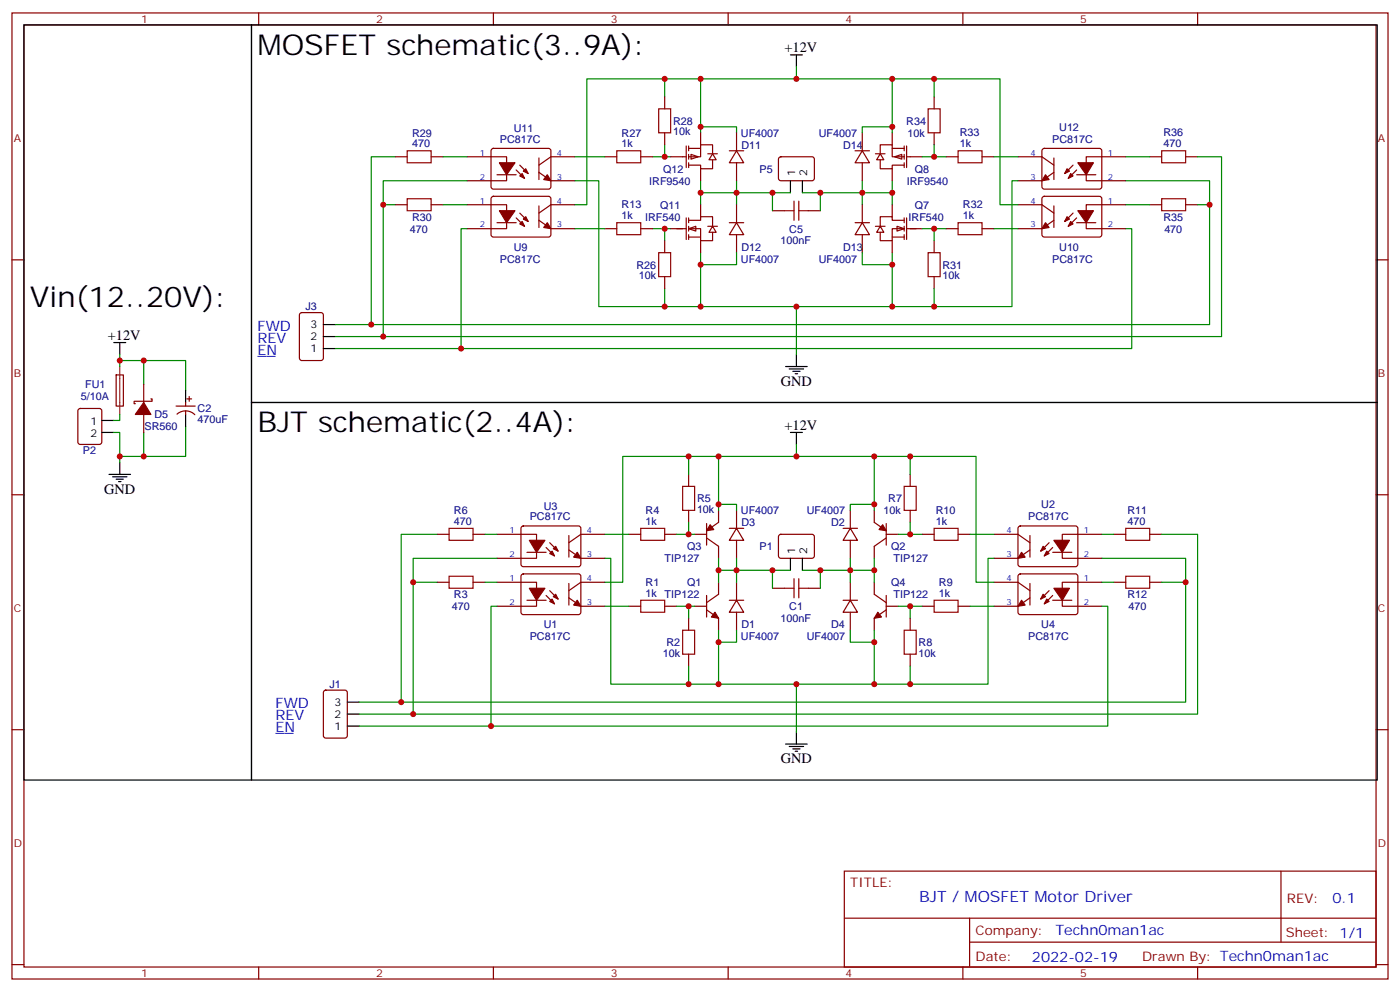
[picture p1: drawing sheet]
<svg xmlns="http://www.w3.org/2000/svg" width="412mm" height="292mm" viewBox="0 0 412 292" stroke-linecap="round" stroke-linejoin="round" font-family="sans-serif">
<g fill="none" stroke="#870000" stroke-width=".35">
<path d="M3.5 3.8h405.4v284.3h-405.4zM7.1 7.3h398.2v277.3h-398.2zM76.2 3.8v3.5M145.3 3.8v3.5M214.5 3.8v3.5M283.6 3.8v3.5M352.8 3.8v3.5M3.5 76.5h3.6M405.3 76.5h3.6M34.2 110.4h2.1v9.1h-2.1zM42.3 113.2v5.3M44.4 117.4h.4v.7h-5.3v.7h.4"/>
<path d="M51.9 119.5h5.6M54.7 118.5v1M55 117.4h1.4M55.7 116.7v1.4M23.2 120.4l.4-.2h5.7l.6 .5 .1 9.4-.5 .7h-5.9l-.6-.5-.1-9.4zM42.3 122v5.3M52.1 121.9a3.8 3.8 0 0 1 5.3 .2M54.7 120.9v1.1M202.8 139.6v3.6M268.1 139.6v3.6M3.5 145.6h3.6M128.8 157.3h3.5"/>
<path d="M139.3 157.3h3.6M146.4 157.3h11.6v7h-11.6M153.7 155l.5-.2 16.5 .1 .4 .6-.1 10.9-.6 .4-16.5-.1-.4-.6v-10.6zM161.9 159.7l2.5 2.5M167.6 157.6v6.4M178.2 157.3h-7.1l-3.5 2.4M185.2 157.3h3.5M195.8 157.3h3.5M202.8 150.2v3.5M204.6 157.3h3.5M208.1 158.3l3.6 2.5v3.5M208.1 154.1v6.3"/>
<path d="M211.7 150.2v3.5l-3.6 2.5M214.8 155.5h4.3M217 155.5l2.1 3.5h-4.3zM217 150.2v5.3M217 159v5.3M229.5 157.5l.5-.2h9.5l.4 .7-.1 5.9-.6 .4h-9.5l-.4-.7v-5.6zM248.4 155.5h4.2M250.5 155.5l2.1 3.5h-4.2zM250.5 150.2v5.3M250.5 159v5.3M257.5 150.2v3.5l3.6 2.5M261.1 157.3h3.5"/>
<path d="M261.1 154.1v6.3M261.1 158.3l-3.6 2.5v3.5M268.1 150.2v3.5M271.6 157.3h3.6M282.2 157.3h3.6M292.8 157.3h7.1l3.5 2.4M300.1 155l.5-.2 16.5 .1 .4 .6-.1 10.9-.6 .4-16.5-.1-.4-.6v-10.6zM303.4 157.6v6.4M309 159.7l-2.4 2.5M324.6 157.3h-11.7v7h11.7M328.1 157.3h3.5M338.7 157.3h3.5"/>
<path d="M405.3 145.6h3.6M128.8 171.4h3.5M139.3 171.4h3.6M146.4 171.4h11.6v7h-11.6M153.7 169.1l.5-.2 16.5 .1 .4 .6-.1 10.9-.6 .4-16.5-.1-.4-.6v-10.6zM155.2 176.7h5.7M155.2 162.6h5.7M160.9 175.3l2.4 2.4M160.9 161.1l2.4 2.5M161.9 173.8l2.5 2.5M167.6 176l3.5 2.4h7.1M167.6 171.7v6.4"/>
<path d="M167.6 161.9l3.5 2.4h7.1M178.2 171.4h-7.1l-3.5 2.4M185.2 178.4h3.5M195.8 178.4h3.5M204.6 178.4h3.5M208.1 179.5l3.6 2.5v3.5M208.1 175.3v6.3M211.7 171.4v3.5l-3.6 2.5M214.8 176.7h4.3M217 176.7l2.1 3.5h-4.3zM217 171.4v5.3M227.5 173.1h3.6"/>
<path d="M238.1 173.1h3.6M248.4 176.7h4.2M250.5 176.7l2.1 3.5h-4.2zM250.5 171.4v5.3M257.5 171.4v3.5l3.6 2.5M261.1 178.4h3.5M261.1 175.3v6.3M261.1 179.5l-3.6 2.5v3.5M271.6 178.4h3.6M282.2 178.4h3.6M292.8 171.4h7.1l3.5 2.4M300.1 169.1l.5-.2 16.5 .1 .4 .6-.1 10.9-.6 .4-16.5-.1-.4-.6v-10.6z"/>
<path d="M303.4 176l-3.5 2.4h-7.1M303.4 171.7v6.4M303.4 161.9l-3.5 2.4h-7.1M309 173.8l-2.4 2.5M310.1 176.7h5.6M310.1 175.3l-2.5 2.4M310.1 162.6h5.6M310.1 161.1l-2.5 2.5M324.6 171.4h-11.7v7h11.7M328.1 171.4h3.5M338.7 171.4h3.5M202.8 182v3.5"/>
<path d="M202.8 192.5v3.6M217 180.2v5.3M250.5 180.2v5.3M268.1 182v3.5M268.1 192.5v3.6M3.5 214.8h3.6M95.5 203.3l.5-.2h5.6l.7 .5v12.9l-.5 .7h-5.8l-.7-.4-.1-13zM405.3 214.8h3.6M248.7 256.4h156.6v28.2h-156.6zM377.3 256.4v20.9M248.7 270.2h156.5M285.6 277.3h119.6"/>
<path d="M285.6 270.2v14.2M3.5 283.9h3.6M76.2 284.6v3.5M145.3 284.6v3.5M214.5 284.6v3.5M283.6 284.6v3.5M352.8 284.6v3.5M405.3 283.9h3.6"/>
</g>
<g fill="#870000" stroke="#870000" stroke-width=".35">
<path d="M170 176.7l1.1 1.7-2.1-.3z"/>
<path d="M161.9 177l.7-.7 .7 1.4z"/>
<path d="M163 175.6l.7-.7 .7 1.4z"/>
<path d="M155.9 173.1h4.6l-2.5 3.6z"/>
<path d="M300.9 176.7l1.1 1.4-2.1 .3z"/>
<path d="M308.3 176.3l.7 .7-1.4 .7z"/>
<path d="M307.3 174.9l.7 .7-1.4 .7z"/>
<path d="M310.4 173.1h4.6l-2.1 3.6z"/>
<path d="M170 162.6l1.1 1.7-2.1-.3z"/>
<path d="M161.9 162.9l.7-.7 .7 1.4z"/>
<path d="M163 161.5l.7-.7 .7 1.4z"/>
<path d="M155.9 159h4.6l-2.5 3.6z"/>
<path d="M300.9 162.6l1.1 1.4-2.1 .3z"/>
<path d="M308.3 162.2l.7 .7-1.4 .7z"/>
<path d="M307.3 160.8l.7 .7-1.4 .7z"/>
<path d="M310.4 159h4.6l-2.1 3.6z"/>
<path d="M210.6 180.2l1.1 1.8-2.2-.4z"/>
<path d="M209.2 154.4l1.1 1.5-2.2 .3z"/>
<path d="M260 154.4l1.1 1.8-2.2-.3z"/>
<path d="M258.6 180.2l1 1.4-2.1 .4z"/>
<path d="M42.3 118.5l2.1 3.5h-4.5z"/>
</g>
<g fill="none" stroke="#a10000" stroke-width=".35">
<path d="M132.3 155.5h7v3.5h-7zM188.7 155.5h7.1v3.5h-7.1zM201.1 143.2h3.5v7h-3.5zM266.3 143.2h3.6v7h-3.6zM275.2 155.5h7v3.5h-7zM331.6 155.5h7.1v3.5h-7.1zM132.3 169.6h7v3.5h-7zM188.7 176.7h7.1v3.5h-7.1zM231.1 173.1h2.8M233.9 170.3v5.7M235.3 173.1h2.8M235.3 170.3v5.7"/>
<path d="M275.2 176.7h7v3.5h-7zM331.6 169.6h7.1v3.5h-7.1zM201.1 185.5h3.5v7h-3.5zM266.3 185.5h3.6v7h-3.6z"/>
</g>
<g fill="none" stroke="#000" stroke-width=".35">
<path d="M33.5 100.8h3.5M35.3 100.8v3.6M54.7 114.9v3.6M30 127.3h3.5M30 123.8h3.5M32.1 139.6h6.4M35.3 136.1v3.5M54.7 122v3.5M232.8 127.3h3.6M234.6 127.3v3.5M33.2 140.3h4.2M34.2 141h2.1"/>
<path d="M34.9 141.7h.7M232.8 164.3v3.6M236.4 164.3v3.6M102.3 206.7h3.5M102.3 213.7h3.5M102.3 210.2h3.5M231.4 219h6.4M232.5 219.7h4.2M234.6 215.5v3.5M233.5 220.4h2.2M234.2 221.1h.7"/>
</g>
<g fill="none" stroke="#008700" stroke-width=".35">
<path d="M206.4 23.2v14.1M262.8 23.2h12.4M206.4 53.2v7.1M217 53.2v7.1M254 53.2v7.1M262.8 53.2v7.1M262.8 74.4v15.8M35.3 106.1h7v7.1M35.3 104.4v3.5M42.3 106.1h12.4v8.8M33.5 127.3h1.8v8.8M35.3 122v1.8h-1.8"/>
<path d="M42.3 127.3v7h-7M54.7 125.5v8.8h-12.4M202.8 139.6v-5.3h65.3v5.3M202.8 134.3h-19.4v37.1h-5.2M211.7 134.3v15.9M234.6 130.8v3.5M257.5 134.3v15.9M268.1 134.3h19.4v37.1h5.3M128.8 157.3h-10.6v49.4M142.9 157.3h3.5M178.2 157.3h7M199.3 157.3h5.3"/>
<path d="M202.8 153.7v3.6M211.7 148.4h5.3v1.8M257.5 148.4h-7v1.8M264.6 157.3h7M268.1 153.7v3.6M285.8 157.3h7M324.6 157.3h3.5M342.2 157.3h10.6v52.9h-247M121.7 171.4h7.1M142.9 171.4h3.5M146.4 178.4h-1.8v35.3M146.4 164.3h-24.7v45.9"/>
<path d="M178.2 164.3h1.7v37.1h22.9M178.2 178.4h7M199.3 178.4h5.3M202.8 178.4v3.6M211.7 164.3v7.1M211.7 167.9h15.8M217 164.3v7.1M232.8 167.9h-5.3v5.2M236.4 167.9h5.3v5.2M241.7 167.9h15.8M250.5 164.3v7.1M257.5 164.3v7.1"/>
<path d="M264.6 178.4h7M268.1 178.4v3.6M285.8 178.4h7M292.8 164.3h-1.8v37.1h-22.9M324.6 178.4h1.7v35.3h-220.5M324.6 164.3h24.6v7.1M324.6 171.4h3.5M342.2 171.4h7v35.3h-243.4M202.8 196.1v5.3h65.3v-5.3M211.7 185.5v15.9M217 185.5v3.5h-5.3M250.5 185.5v3.5h7"/>
<path d="M257.5 185.5v15.9M234.6 201.4v14.1"/>
</g>
<path d="M35.3 107.9v14.1" fill="none" stroke="#8c2424" stroke-width=".35"/>
<g fill="#fff" stroke="#870000" stroke-width=".35">
<path d="M264.2 66.6l2.1 .7-2.1 .7z"/>
<path d="M259.3 66.6l1 1.8h-2.1z"/>
</g>
<g fill="none" stroke="#870000" stroke-width=".35">
<path d="M262.8 39.1v3.5M259.3 46.8v2.9h3.5v-1.1h3.5M259.3 45.1v-2.5h3.5v3.5h3.5M262.8 49.7v3.5M262.8 43.7h3.5M263.5 46.1l2.1-.7v1.4zM266.3 43v1.4M266.3 45.4v1.4M266.3 47.9v1.4M267.1 43v6.3M267.1 46.1h4.5M257.9 66.6h2.8"/>
<path d="M262.8 69.8h3.5M262.8 60.3v3.5M262.8 70.8v3.6M266.3 64.8h-3.5v-1h-3.5v2.8M266.3 67.3h-3.5v3.5h-3.5v-2.4M266.3 64.1v1.4M266.3 66.6v1.4M266.3 69.1v1.4M267.1 64.1v6.4M267.1 67.3h4.5"/>
</g>
<path d="M259.3 45.3l1 1.7h-2.1z" fill="#fff" stroke="#870000" stroke-width=".35"/>
<path d="M257.9 45.3h2.8" fill="none" stroke="#870000" stroke-width=".35"/>
<path d="M195.8 23.2v5.3M206.4 39.1v-1.8h10.6v1.8M192.3 46.1h5.3M195.8 42.6v3.5M192.3 67.3h5.3M195.8 67.3v3.5M206.4 74.4v15.8M195.8 84.9v5.3" fill="none" stroke="#008700" stroke-width=".35"/>
<g fill="#fff" stroke="#870000" stroke-width=".35">
<path d="M202.8 67.3l2.2-.7v1.4z"/>
<path d="M209.9 66.6l1.1 1.8h-2.2z"/>
</g>
<g fill="none" stroke="#870000" stroke-width=".35">
<path d="M206.4 39.1v3.5M197.6 46.1h4.5M202.1 43v6.3M202.8 43v1.4M202.8 45.4v1.4M202.8 47.9v1.4M202.8 43.7h3.6M203.6 45.4l2.1 .7-2.1 .7zM206.4 49.7v3.5M209.9 46.8v2.9h-3.5v-1.1h-3.6M209.9 45.1v-2.5h-3.5v3.5h-3.6M197.6 67.3h4.5"/>
<path d="M202.1 64.1v6.4M202.8 64.8h3.6v-1h3.5v2.8M202.8 67.3h3.6v3.5h3.5v-2.4M202.8 69.8h3.6M202.8 64.1v1.4M202.8 66.6v1.4M202.8 69.1v1.4M206.4 60.3v3.5M206.4 70.8v3.6M208.5 66.6h2.8"/>
</g>
<path d="M209.9 45.3l1.1 1.7h-2.2z" fill="#fff" stroke="#870000" stroke-width=".35"/>
<g fill="none" stroke="#870000" stroke-width=".35">
<path d="M195.8 28.5v3.5M195.8 39.1v3.5M217 39.1v5.3M254 39.1v5.3M275.2 28.5v3.5M275.2 39.1v3.5M116.4 46.1h3.5M127 46.1h3.5M137.6 46.1h11.6v7.1h-11.6M144.9 58l.4-.2h16.5l.5 .7-.1 10.8-.6 .5-16.5-.1-.5-.6v-10.6zM144.9 43.9l.4-.2h16.5l.5 .7-.1 10.8-.6 .5-16.5-.1-.5-.6v-10.6zM146.4 51.4h5.6"/>
<path d="M152 50l2.5 2.5M153.1 48.6l2.5 2.5M158.7 46.5v6.3M158.7 50.7l3.6 2.5h7M169.3 46.1h-7l-3.6 2.5M178.2 46.1h3.5M188.7 46.1h3.6M208.5 45.3h2.8M214.8 44.4h4.3M217 44.4l2.1 3.5h-4.3zM217 47.9v5.3M229.5 46.3l.5-.2 9.5 .1 .4 .6-.1 6-.6 .4-9.5-.1-.4-.6v-5.7z"/>
<path d="M251.9 44.4h4.2M254 44.4l2.1 3.5h-4.2zM254 47.9v5.3M278.7 46.1h3.5M289.3 46.1h3.5M299.9 46.1h7l3.5 2.5M307.2 58l.4-.2h16.5l.5 .7-.1 10.8-.7 .5-16.5-.1-.4-.6v-10.6zM307.2 43.9l.4-.2h16.5l.5 .7-.1 10.8-.7 .5-16.5-.1-.4-.6v-10.6zM310.4 46.5v6.3M310.4 50.7l-3.5 2.5h-7M316.1 48.6l-2.5 2.5M317.1 51.4h5.7"/>
<path d="M317.1 50l-2.4 2.5M331.6 46.1h-11.6v7.1h11.6M338.7 46.1h3.5M349.2 46.1h3.6M116.4 60.3h3.5M127 60.3h3.5M137.6 60.3h11.6v7h-11.6M146.4 65.5h5.6M152 64.1l2.5 2.5M153.1 62.7l2.5 2.5M158.7 64.8l3.6 2.5h7M158.7 60.6v6.4"/>
<path d="M169.3 60.3h-7l-3.6 2.4M178.2 67.3h3.5M188.7 67.3h3.6M195.8 70.8v3.6M214.8 65.5h4.3M217 65.5l2.1 3.6h-4.3zM217 60.3v5.2M217 69.1v5.3M227.5 62h3.6M238.1 62h3.6M251.9 65.5h4.2M254 65.5l2.1 3.6h-4.2z"/>
<path d="M254 60.3v5.2M254 69.1v5.3M275.2 70.8v3.6M278.7 67.3h3.5M289.3 67.3h3.5M299.9 60.3h7l3.5 2.4M310.4 64.8l-3.5 2.5h-7M310.4 60.6v6.4M316.1 62.7l-2.5 2.5M317.1 65.5h5.7M317.1 64.1l-2.4 2.5M331.6 60.3h-11.6v7h11.6"/>
<path d="M338.7 60.3h3.5M349.2 60.3h3.6M88.4 92.2l.5-.2h5.6l.7 .4v13l-.4 .7h-5.9l-.7-.4v-13zM195.8 81.4v3.5M275.2 81.4v3.5"/>
</g>
<g fill="#870000" stroke="#870000" stroke-width=".35">
<path d="M161.2 65.5l1.1 1.8-2.1-.3z"/>
<path d="M153.1 65.9l.7-.7 .7 1.4z"/>
<path d="M154.2 64.5l.7-.7 .7 1.4z"/>
<path d="M147.1 62h4.6l-2.5 3.5z"/>
<path d="M308 65.5l1 1.5-2.1 .3z"/>
<path d="M315.4 65.2l.7 .7-1.4 .7z"/>
<path d="M314.3 63.8l.7 .7-1.4 .7z"/>
<path d="M317.5 62h4.6l-2.1 3.5z"/>
<path d="M161.2 51.4l1.1 1.8-2.1-.4z"/>
<path d="M153.8 51.1l.7 1.4-1.4-.7z"/>
<path d="M154.2 50.4l.7-.7 .7 1.4z"/>
<path d="M147.1 47.9h4.6l-2.5 3.5z"/>
<path d="M308 51.4l1 1.4-2.1 .4z"/>
<path d="M315.4 51.1l.7 .7-1.4 .7z"/>
<path d="M314.3 49.7l.7 .7-1.4 .7z"/>
<path d="M317.5 47.9h4.6l-2.1 3.5z"/>
</g>
<g fill="none" stroke="#a10000" stroke-width=".35">
<path d="M194 32h3.6v7.1h-3.6zM273.4 32h3.5v7.1h-3.5zM119.9 44.4h7.1v3.5h-7.1zM119.9 58.5h7.1v3.5h-7.1zM181.7 44.4h7v3.5h-7zM233.9 59.2v5.6M235.3 59.2v5.6M282.2 44.4h7.1v3.5h-7.1zM342.2 58.5h7v3.5h-7zM342.2 44.4h7v3.5h-7zM181.7 65.5h7v3.6h-7zM194 74.4h3.6v7h-3.6z"/>
<path d="M231.1 62h2.8M235.3 62h2.8M273.4 74.4h3.5v7h-3.5zM282.2 65.5h7.1v3.6h-7.1z"/>
</g>
<g fill="none" stroke="#000" stroke-width=".35">
<path d="M7.1 7.3h67v222.3h-67zM74.1 7.3h331.6v111.2h-331.6zM232.8 16.2h3.6M234.6 16.2v3.5M232.8 53.2v3.5M236.4 53.2v3.5M95.2 95.5h3.6M95.2 99.1h3.6M74.1 118.5h331.6v111.1h-331.6zM95.2 102.6h3.6M231.4 107.9h6.4M232.5 108.6h4.2"/>
<path d="M233.5 109.3h2.2M234.2 110h.7M234.6 104.4v3.5"/>
</g>
<g fill="none" stroke="#008700" stroke-width=".35">
<path d="M234.6 19.7v3.5M262.8 37.3h-8.8v1.8M262.8 39.1v-15.9h-89.9v37.1h-3.6M275.2 28.5v-5.3h19.4v37.1h5.3M116.4 46.1h-7v49.4M130.5 46.1h7.1M137.6 53.2h-24.7v45.9M169.3 53.2h7.1v37h98.8v-5.3M169.3 46.1h8.9M206.4 56.7h21.1M232.8 56.7h-5.3v5.3M236.4 56.7h5.3v5.3"/>
<path d="M241.7 56.7h21.1M271.6 46.1h7.1M275.2 42.6v3.5M292.8 46.1h7.1M299.9 53.2h-1.8v37h-22.9M331.6 53.2h24.7v7.1M331.6 46.1h7.1M352.8 46.1h7v53h-261M112.9 60.3h3.5M130.5 60.3h7.1M137.6 67.3h-1.8v35.3M169.3 67.3h8.9"/>
<path d="M217 74.4v3.5h-10.6M254 74.4v3.5h8.8M271.6 67.3h7.1M275.2 67.3v3.5M292.8 67.3h7.1M331.6 67.3h1.8v35.3h-234.6M331.6 60.3h7.1M352.8 60.3h3.5v35.2h-257.5M234.6 90.2v14.2"/>
</g>
<g fill="#c00">
<circle cx="202.8" cy="157.3" r=".88"/>
<circle cx="202.8" cy="178.4" r=".88"/>
<circle cx="241.7" cy="167.9" r=".88"/>
<circle cx="227.5" cy="167.9" r=".88"/>
<circle cx="211.7" cy="167.9" r=".88"/>
<circle cx="257.5" cy="167.9" r=".88"/>
<circle cx="268.1" cy="157.3" r=".88"/>
<circle cx="268.1" cy="178.4" r=".88"/>
<circle cx="257.5" cy="134.3" r=".88"/>
<circle cx="211.7" cy="134.3" r=".88"/>
<circle cx="257.5" cy="201.4" r=".88"/>
<circle cx="211.7" cy="201.4" r=".88"/>
<circle cx="268.1" cy="201.4" r=".88"/>
<circle cx="268.1" cy="134.3" r=".88"/>
<circle cx="202.8" cy="201.4" r=".88"/>
<circle cx="144.6" cy="213.7" r=".88"/>
<circle cx="349.3" cy="171.4" r=".88"/>
<circle cx="121.7" cy="171.4" r=".88"/>
<circle cx="118.2" cy="206.7" r=".88"/>
<circle cx="121.7" cy="210.2" r=".88"/>
<circle cx="234.6" cy="201.4" r=".88"/>
<circle cx="234.6" cy="134.3" r=".88"/>
<circle cx="211.7" cy="148.4" r=".88"/>
<circle cx="217" cy="167.9" r=".88"/>
<circle cx="211.7" cy="189" r=".88"/>
<circle cx="250.5" cy="167.9" r=".88"/>
<circle cx="257.5" cy="148.4" r=".88"/>
<circle cx="257.5" cy="189" r=".88"/>
<circle cx="202.8" cy="134.3" r=".88"/>
<circle cx="35.3" cy="106.1" r=".88"/>
<circle cx="42.3" cy="106.1" r=".88"/>
<circle cx="42.3" cy="134.3" r=".88"/>
<circle cx="35.3" cy="134.3" r=".88"/>
<circle cx="206.4" cy="56.7" r=".88"/>
<circle cx="206.4" cy="37.3" r=".88"/>
<circle cx="206.4" cy="23.2" r=".88"/>
<circle cx="275.2" cy="90.2" r=".88"/>
<circle cx="217" cy="56.7" r=".88"/>
<circle cx="254" cy="56.7" r=".88"/>
<circle cx="262.8" cy="23.2" r=".88"/>
<circle cx="262.8" cy="37.3" r=".88"/>
<circle cx="262.8" cy="56.7" r=".88"/>
<circle cx="275.2" cy="23.2" r=".88"/>
<circle cx="262.8" cy="77.9" r=".88"/>
<circle cx="262.8" cy="90.2" r=".88"/>
<circle cx="241.7" cy="56.7" r=".88"/>
<circle cx="195.8" cy="23.2" r=".88"/>
<circle cx="234.6" cy="23.2" r=".88"/>
<circle cx="206.4" cy="77.9" r=".88"/>
<circle cx="206.4" cy="90.2" r=".88"/>
<circle cx="234.6" cy="90.2" r=".88"/>
<circle cx="195.8" cy="46.1" r=".88"/>
<circle cx="195.8" cy="90.2" r=".88"/>
<circle cx="195.8" cy="67.3" r=".88"/>
<circle cx="227.5" cy="56.7" r=".88"/>
<circle cx="356.3" cy="60.3" r=".88"/>
<circle cx="275.2" cy="46.1" r=".88"/>
<circle cx="275.2" cy="67.3" r=".88"/>
<circle cx="135.8" cy="102.6" r=".88"/>
<circle cx="112.9" cy="60.3" r=".88"/>
<circle cx="109.4" cy="95.5" r=".88"/>
<circle cx="112.9" cy="99.1" r=".88"/>
</g>
<g font-size="8.5">
<text x="75.8" y="16.2">MOSFET schematic(3..9A):</text>
<text x="8.8" y="90.2">Vin(12..20V):</text>
<text x="75.8" y="127.3">BJT schematic(2..4A):</text>
</g>
<text font-size="4.6" fill="#00f" x="270.8" y="265.4">BJT / MOSFET Motor Driver</text>
<g font-size="4.2">
<text x="231.1" y="15.5">+12V</text>
<text x="31.7" y="100.1">+12V</text>
<text x="230" y="113.5">GND</text>
<text x="231.1" y="126.6">+12V</text>
<text x="30.7" y="145.3">GND</text>
<text x="230" y="224.6">GND</text>
</g>
<g font-size="4.2" fill="#00f">
<text x="75.8" y="97.3">FWD</text>
<text x="75.8" y="100.8">REV</text>
<text x="75.8" y="104.4">__</text>
<text x="75.8" y="104.4">EN</text>
<text x="81.1" y="208.4">FWD</text>
<text x="81.1" y="211.9">REV</text>
<text x="81.1" y="215.5">EN</text>
<text x="81.1" y="215.5">__</text>
<text x="392.5" y="265.7">0.1</text>
<text x="310.9" y="275.2">Techn0man1ac</text>
<text x="304" y="283">2022-02-19</text>
</g>
<g font-size="3.9" fill="#800">
<text x="250.5" y="261">TITLE:</text>
<text x="379.1" y="265.7">REV:</text>
<text x="287.4" y="275.2">Company:</text>
<text x="378.7" y="275.8">Sheet: 1/1</text>
<text x="287.4" y="282.9">Date:</text>
<text x="336.4" y="282.9">Drawn By: Techn0man1ac</text>
</g>
<g font-size="3.2" fill="#800">
<text x="41.6" y="6.8">1</text>
<text x="110.8" y="6.8">2</text>
<text x="179.9" y="6.8">3</text>
<text x="249.1" y="6.8">4</text>
<text x="318.2" y="6.8">5</text>
<text x="4.1" y="41.9">A</text>
<text x="405.9" y="41.9">A</text>
<text x="4.1" y="111.1">B</text>
<text x="405.9" y="111.1">B</text>
<text x="4.1" y="180.2">C</text>
<text x="405.9" y="180.2">C</text>
<text x="4.1" y="249.3">D</text>
<text x="405.9" y="249.3">D</text>
<text x="41.6" y="287.6">1</text>
<text x="110.8" y="287.6">2</text>
<text x="179.9" y="287.6">3</text>
<text x="249.1" y="287.6">4</text>
<text x="318.2" y="287.6">5</text>
</g>
<g font-size="3.2" fill="#000080">
<text x="121.4" y="40.2">R29</text>
<text x="147.2" y="42">PC817C</text>
<text x="151.4" y="39">U11</text>
<text x="183.1" y="40.2">R27</text>
<text x="198.3" y="39.9">10k</text>
<text x="198.3" y="36.7">R28</text>
<text x="218.2" y="40.2">UF4007</text>
<text x="241.2" y="40.2">UF4007</text>
<text x="266.9" y="36.7">R34</text>
<text x="267.4" y="40.2">10k</text>
<text x="282.7" y="40.1">R33</text>
<text x="310" y="42">PC817C</text>
<text x="312" y="38.5">U12</text>
<text x="342.7" y="40.1">R36</text>
<text x="121.4" y="43.3">470</text>
<text x="183.1" y="43.3">1k</text>
<text x="218.4" y="43.8">D11</text>
<text x="248.4" y="43.8">D14</text>
<text x="282.7" y="43.3">1k</text>
<text x="342.7" y="43.3">470</text>
<text x="195.4" y="50.8">Q12</text>
<text x="223.8" y="50.8">P5</text>
<text x="269.4" y="50.8">Q8</text>
<text x="191.2" y="54.4">IRF9540</text>
<text x="267.1" y="54.4">IRF9540</text>
<text x="121.4" y="64.9">R30</text>
<text x="183.1" y="64.5">1k</text>
<text x="183.1" y="61.4">R13</text>
<text x="190" y="65">IRF540</text>
<text x="194.4" y="61.4">Q11</text>
<text x="267.6" y="65">IRF540</text>
<text x="269.4" y="61.4">Q7</text>
<text x="283.6" y="64.5">1k</text>
<text x="283.6" y="61.3">R32</text>
<text x="342.7" y="64.9">R35</text>
<text x="120.7" y="68.4">470</text>
<text x="229.9" y="71.9">100nF</text>
<text x="232.5" y="68.4">C5</text>
<text x="343" y="68.4">470</text>
<text x="147.2" y="77.3">PC817C</text>
<text x="151.4" y="73.8">U9</text>
<text x="218.2" y="77.3">UF4007</text>
<text x="218.4" y="73.7">D12</text>
<text x="241.2" y="77.3">UF4007</text>
<text x="248.4" y="73.7">D13</text>
<text x="310" y="77.3">PC817C</text>
<text x="312" y="73.8">U10</text>
<text x="187.5" y="79.1">R26</text>
<text x="188.2" y="82.2">10k</text>
<text x="277.6" y="82.2">10k</text>
<text x="277.6" y="79">R31</text>
<text x="90" y="91.4">J3</text>
<text x="23.8" y="117.8">5/10A</text>
<text x="25.1" y="114.3">FU1</text>
<text x="45.5" y="123.1">D5</text>
<text x="58.2" y="124.5">470uF</text>
<text x="58.2" y="121.4">C2</text>
<text x="42.6" y="126.7">SR560</text>
<text x="24.4" y="133.7">P2</text>
<text x="205.3" y="147.9">R5</text>
<text x="261.7" y="147.8">R7</text>
<text x="306.7" y="149.6">U2</text>
<text x="133.7" y="154.4">470</text>
<text x="133.7" y="151.3">R6</text>
<text x="156.1" y="153.1">PC817C</text>
<text x="160.2" y="150.1">U3</text>
<text x="190.2" y="154.4">1k</text>
<text x="190.2" y="151.3">R4</text>
<text x="205.3" y="151">10k</text>
<text x="218.2" y="151.4">UF4007</text>
<text x="218.4" y="154.9">D3</text>
<text x="237.7" y="151.4">UF4007</text>
<text x="244.8" y="154.9">D2</text>
<text x="260.3" y="151.4">10k</text>
<text x="275.7" y="154.4">1k</text>
<text x="275.7" y="151.3">R10</text>
<text x="302.9" y="153.1">PC817C</text>
<text x="332.1" y="154.4">470</text>
<text x="332.1" y="151.2">R11</text>
<text x="202.4" y="162">Q3</text>
<text x="223.8" y="161.9">P1</text>
<text x="262.5" y="162">Q2</text>
<text x="195.8" y="165.5">TIP127</text>
<text x="263.2" y="165.5">TIP127</text>
<text x="190.2" y="172.5">R1</text>
<text x="202.4" y="172.6">Q1</text>
<text x="262.5" y="172.6">Q4</text>
<text x="276.6" y="172.4">R9</text>
<text x="133.1" y="179.6">470</text>
<text x="133.7" y="176">R3</text>
<text x="190.2" y="175.6">1k</text>
<text x="195.8" y="176.1">TIP122</text>
<text x="232.5" y="179.6">C1</text>
<text x="263.2" y="176.1">TIP122</text>
<text x="276.6" y="175.6">1k</text>
<text x="332.1" y="176">R12</text>
<text x="332.4" y="179.6">470</text>
<text x="160.2" y="184.9">U1</text>
<text x="218.4" y="184.9">D1</text>
<text x="229.9" y="183.1">100nF</text>
<text x="244.8" y="184.9">D4</text>
<text x="306.7" y="184.9">U4</text>
<text x="156.1" y="188.4">PC817C</text>
<text x="196.3" y="190.2">R2</text>
<text x="218.2" y="188.4">UF4007</text>
<text x="237.7" y="188.4">UF4007</text>
<text x="270.6" y="190.2">R8</text>
<text x="302.9" y="188.4">PC817C</text>
<text x="195.3" y="193.3">10k</text>
<text x="270.6" y="193.3">10k</text>
<text x="97" y="202.5">J1</text>
</g>
<g font-size="3.2">
<text x="234.2" y="51.9" transform="rotate(-90 234.2 51.9)">1</text>
<text x="237.8" y="51.9" transform="rotate(-90 237.8 51.9)">2</text>
<text x="91.5" y="96.6">3</text>
<text x="91.5" y="100.1">2</text>
<text x="91.5" y="103.6">1</text>
<text x="26.7" y="125.2">1</text>
<text x="26.7" y="128.7">2</text>
<text x="234.2" y="163" transform="rotate(-90 234.2 163)">1</text>
<text x="237.8" y="163" transform="rotate(-90 237.8 163)">2</text>
<text x="98.5" y="207.7">3</text>
<text x="98.5" y="214.8">1</text>
<text x="98.5" y="211.2">2</text>
</g>
<g font-size="2.5" fill="#00f">
<text x="141.3" y="45.8">1</text>
<text x="164" y="45.8">4</text>
<text x="303.6" y="45.8">4</text>
<text x="326.3" y="45.8">1</text>
<text x="141.3" y="52.8">2</text>
<text x="164" y="52.8">3</text>
<text x="303.6" y="52.8">3</text>
<text x="326.3" y="52.8">2</text>
<text x="141.3" y="59.9">1</text>
<text x="164" y="59.9">4</text>
<text x="303.6" y="59.9">4</text>
<text x="326.3" y="59.9">1</text>
<text x="141.3" y="67">2</text>
<text x="164" y="67">3</text>
<text x="303.6" y="67">3</text>
<text x="326.3" y="67">2</text>
<text x="150.1" y="156.9">1</text>
<text x="172.9" y="156.9">4</text>
<text x="296.5" y="156.9">4</text>
<text x="319.3" y="156.9">1</text>
<text x="150.1" y="164">2</text>
<text x="172.9" y="164">3</text>
<text x="296.5" y="164">3</text>
<text x="319.3" y="164">2</text>
<text x="150.1" y="171">1</text>
<text x="172.9" y="171">4</text>
<text x="296.5" y="171">4</text>
<text x="319.3" y="171">1</text>
<text x="150.1" y="178.1">2</text>
<text x="172.9" y="178.1">3</text>
<text x="296.5" y="178.1">3</text>
<text x="319.3" y="178.1">2</text>
</g>
</svg>
